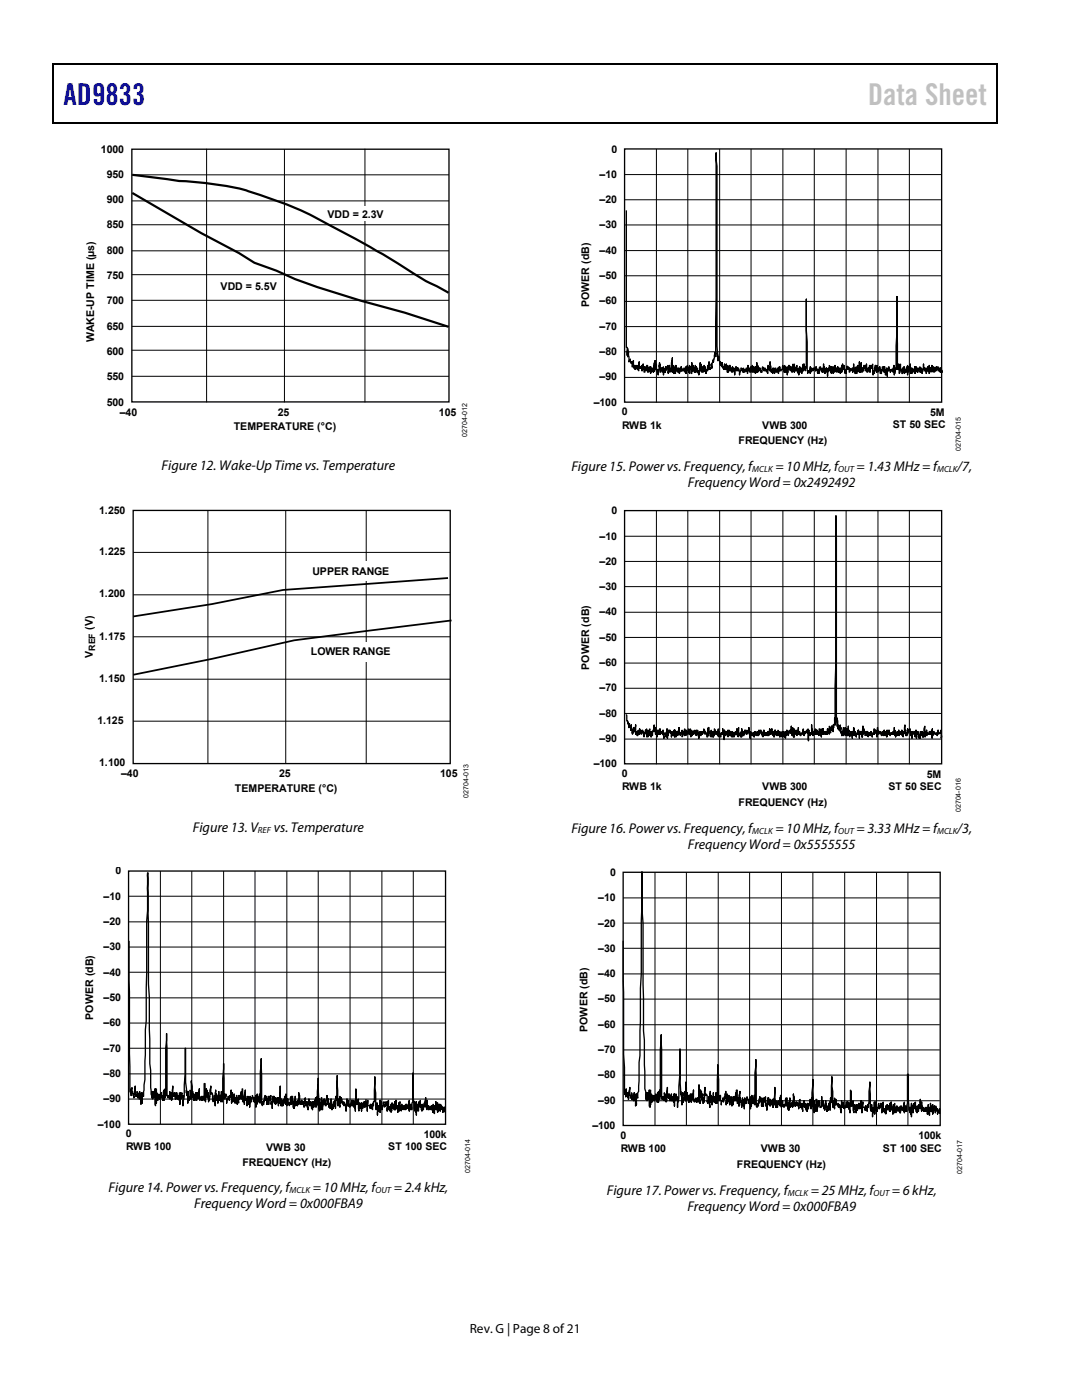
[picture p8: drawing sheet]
<svg xmlns="http://www.w3.org/2000/svg" width="216mm" height="279mm" viewBox="0 0 216 279" stroke-linecap="round" stroke-linejoin="round" font-family="sans-serif">
<path d="M10.5 12.7h.3v1h-.3zM10.5 12.7h.3v.3h-.3zM133.3 12.7h.3v.3h-.3zM198.8 12.7h.2v1h-.2zM198.8 12.7h.2v.3h-.2zM10.5 24.4h.3v.2h-.3zM133.1 24.4h.2v.2h-.2zM198.8 24.4h.2v.2h-.2z" fill="#000"/>
<path d="M10.7 13.7v10.7M10.8 12.8h122.5M133.6 12.8h65.2M198.9 13.7v10.7M10.8 24.5h188" fill="none" stroke="#000" stroke-width=".25"/>
<path d="M26.3 29.8h63.3v50.4h-63.3z" fill="none" stroke="#000" stroke-width=".26"/>
<path d="M26.3 34.9h63.3M41.2 29.7v50.6M56.8 29.8v50.5M72.8 29.7v50.6M26.3 59.9h63.3M26.3 54.8h63.3M26.3 50.1h63.3M26.3 44.9h63.3M26.3 40.1h63.3M26.3 75.1h63.3M26.3 69.9h63.3M26.3 65.1h63.3" fill="none" stroke="#000" stroke-width=".2"/>
<path d="M26.4 38.5l13.8 8 7.5 4 3.1 1.9 4.4 1.6 3.7 1.7 4.4 1.6 8.7 2.7 8.8 2.4 8.7 2.8" fill="none" stroke="#000" stroke-width=".44"/>
<path d="M42.9 50.5h2.6v4h-2.6z" fill="#fff"/>
<path d="M26.4 34.9l5 .6a64.1 64.1 0 0 0 8.9 1 49.3 49.3 0 0 1 15.1 3.6 94.9 94.9 0 0 1 14 6.7 197.2 197.2 0 0 1 15.8 9.4l4.3 2.2" fill="none" stroke="#000" stroke-width=".44"/>
<path d="M70.6 41.2h5.2v2.9h-5.2z" fill="#fff"/>
<path d="M26.6 101.9h63.2v50.5h-63.2z" fill="none" stroke="#000" stroke-width=".26"/>
<path d="M26.6 118.7h63.2M26.6 110.2h63.2M41.5 101.9v50.5M57 101.9v50.5M73.1 101.9v50.6M26.6 135.5h63.2M26.6 127.1h63.2M26.6 143.9h63.2" fill="none" stroke="#000" stroke-width=".2"/>
<g fill="#fff">
<path d="M71.7 128.1h2.4v3.9h-2.4z"/>
<path d="M71.7 112h2.4v4h-2.4z"/>
</g>
<path d="M89.4 115.4l-32.9 2.3-14.2 2.9-15.7 2.4M90.1 123.8l-31.4 4-16.4 3.7-15.7 3.2" fill="none" stroke="#000" stroke-width=".35"/>
<path d="M124.6 29.7h63.3v50.6h-63.3zM125 42v27.3h.2v1.6v-1.3v1.6l.2-1.1 .1 2.1 .1-.2h.2v-.3l.1 .7v-.2l.1 .2v-.2l.1 1h.2l.1-1.2 .1 1.5v-.6h.2v.8v-.5l.2-.3v.6l.1-.6v.6l.2-.6v.8l.1-.5v.5l.2 .3v-1.8v1.3h.3v-.3l.1 .3 .2-.6v1.1l.2-1.3v1l.2-.5v1.1h.2v-1.1l.1 .5v-.2h.2v.5v-1.1h.2l.1 1.4 .3-1.1v.8l.1-.5 .1 1v-1.3l.1 1.1 .2-.3v-.5l.3 .8 .1-1.9v1.9l.2-.6v-1.7l.1 1.7v-.8l.2-.2 .1 1.6h.1v-.6l.1 1.1 .3-2.4 .1 1.9h.2v-.8l.1 .2v-.2h.1l.1 .8v-.8l.2-.3v1.6l.1-1.1h.2v.6v-.8v.8l.1-1.1v.8v-.3h.2l.3-.8 .1 1.6 .1-1.6 .1 1.4 .3-.8 .1 .5v-1.6l.2-1v2.9v-1.1l.2-.3v1.6l.1-1 .2 .5v-.8l.1 1.3 .1-1.6v1.1h.1v-.5l.1 .5 .2-.5v.8l.1-.8 .2 1 .1-1v.5h.2v-.8l.1 .8v-.5l.2 .5v-.3l.1 .3h.2v-.5l.2 .2v.6l.2-1.1v1.3l.2-1 .1 .5v-1.1l.2 .8v.6v-.8l.2-.6v1.6l.1-1.3v.3h.2v-.3l.1 .3v1v-2.1l.2 1.6 .1-1.1 .2 1.1 .1-.5v.8v-.8l.1-.6v1.4l.1-.8 .1 .8v-1.1l.2 .5 .1-.2v.8l.2-.3v.5l.1-.5v.8l.1-1.3 .1 .5v-1.6l.2 1.6v-1.3l.1 .5v1.1l.1-1.1 .1 1.1 .1-.6v.3h.2v-1.1l.1 1.1v-.8h.2l.1 1.3 .1-.8h.1l.1 .3v-1.1l.2 .8 .1-1.5v1.3l.2 .2v-.2v.2v-.2h.2v-.8l.2 .8v-1.1l.2-.2 .1-.5v.5l.2-1.8 .2 .8 .1-40.7 .2 2.7v35.9l.1 2.9 .2-.8 .3 1.5 .1-.5v.7h.2v-.5v.8l.1-.8v.5l.3 .8 .2-1 .1 1v-.8h.1l.1 .8v-1l.2 1.6 .1-1.4 .1 1.4v-1.1l.2 .8v-1.1h.2v1.1l.1-.5h.2l.1 .8 .1-1.1 .1 .8 .1-.5 .2 1.3 .3-1.6 .1 .8v-.3l.1 .3v-.5l.2 .5v-.5l.2 .2 .1 1.1 .2-.8v-.5h.2l.3 .8 .1-.8 .1 .8h.1v-.6l.1 .3h.2l.1-.5 .2 1v-1.6l.1 1.1 .3-.5v.8h.3v-1.1l.2 1.1v-1.4l.2 1.4 .1-1.1 .1 .8v-.3l.2 .6v-1.1v1.3l.2-.8v.6l.1-1.9v1.1l.2 .8v-1.4l.1 1.1 .2-.5v.5l.1-.5 .2 .8 .1-.3v.3h.2l.1-1.1 .2 .8 .1-.5h.2v.5l.1-.3v.3h.2v-.3v.6l.2 .2v-1.6l.1 .8 .2-.2 .1 .5 .1-1.8 .1 1.8 .1-.3v.6l.2-.6 .1 .8v-1l.2 .2 .1-.2v1l.2-1 .1 .8h.3v-.6l.1-.2v.2l.1-.2v1l.2-1.3v.8l.1-.8 .1 .8h.2v-.3h.2l.1-.8v.8l.2-.5 .1 1.1 .1-1.4v1.4l.1-.3v-.8l.1 1.1v-.6l.2 .3 .1-.8v1.6l.3-1.9h.1v.8l.1-.5 .1 .8v-.8h.2l.1 1.1h.2v-1.6v1.3l.2-.5v.2l.1-1v1.6l.2-.8v.5l.1-.3 .1 .3v-.8l.1-.3v1.1l.3 .5v-1l.1 .2v1.1l.2-1.6 .1 .5v-.2v.8h.2v-.3l.1 .5v-1l.2-.3v.3l.1-.8v1.3l.2-1.3v.8l.2 .5v-.8l.1 .3 .1-.3v-13.5v6.3l.2 2.3 .1 6.2 .1-.5 .1 .3v-.3h.2v.3l.1-1.1v1.3l.1-.8v.6v-.6h.2v-.2v.5v-.3h.2v.3l.1-.5h.2v.2l.1-.2h.1v.5l.1-.8v.5l.1-.2 .3 1v-.8l.3 .8v-1l.1-.3 .2 .8h.2l.1-.5v.8l.1-.6 .1 .6v-1.6v.8l.2-.3 .1 .5v.8l.3-1 .1 .8v-.8l.1 .2v1.4l.1-1.4 .2 .3v-.5l.1 .5v-1.1l.2 .6v-.3v1.1l.2 .2 .1-1.3 .1 1.1 .2 .2 .1-1.3v1.1h.1l.1-1.4 .2 1.1 .1-.5v.8l.1-.6v.3h.2v-.8v1.1v-.6h.2v-.2v.5l.1 .3v-.6l.2 .8v-.8l.1 .3 .2-1.1v1.4v-1.4v1.1l.1-.3v-1l.2 1 .1-.8 .3 1.6 .1-.5v.5l.1-1v.2l.1-.1v-.7v.6l.2 .2 .1-.5 .2 .3v.8v-.8l.2 .5 .1-.3h.3v-.2l.1 .8 .1-.6v-1l.3 1.8 .1-1 .2-.3 .1 1.3 .1-1.6v1.1l.1-.3 .1 .3v-.5v.5l.2 .3v-2.1l.1 2.1h.1v-.6l.1 .6v-1.9v.8l.2 .8v-.5l.1 .8v-.8l.1 .5h.2v-1.1l.1 .6h.1v-.6l.1 1.1h.2v-1.3l.1 1.6h.2v-.8l.1 .5 .2-1.1 .1 1.4 .2-1.4 .1 .6v-.3l.1 .3 .1-.8 .1 2.1v-.5l.2 .2v-.5l.1 .5v-1l.2-.6v1.1v-1.1l.2 1.4 .1-1.4v.8l.2 .6 .1-.8v.2l.1-.2 .1 .5v-.8l.1 1.3 .2-.5 .1 .5v-.8h.2v-.5l.1 .8 .1-.8 .1 1.1 .1-1.1 .2 1.6 .1-1.1v.8l.2-1v1.6v-1.4l.2 .3v-.3l.1 .3v-.8l.4 1.1 .1-.6v.3v-.3l.1 .3h.2v-.3l.1 .6v-.8h.2v-.6l.1 1.9v-1.1v.8l.2-1 .1 .2 .2-14.5 .1 14.5v-.8l.2 .8v-1l.1 1.8 .2-.2 .1-1.6v.8l.2 .2 .1 .8h.1v-1l.1 .8 .2-1.1 .1 1.3 .1-.5v.3h.1v-.6l.1 .6v-.8l.2-.3v.8l.1-1.1v1.9l.2-1.6 .1 .8h.1v-.3l.1 .3v-1.3l.1 1.8v-1h.2l.1 1v-1l.2 .5v-.3v.3v-.3h.2v.6l.1-1.1 .1 1.3v-.8l.2-.5v.8l.1-.3 .1 .6v-.8l.1 .8v-.3l.3-.3 .2-.5v1.1l.1-.3v.3v-.8h.2l.1 1 .3-1v-.8v.5l.2 .5v-.2v.5l.1-.5 .2 1 .1-1h.2v.5l.1-.8v.5l.1 .3v-.8l.1 1.3v-1.6l.2 .8 .1-.2 .1 .8v-.8l.2 .2v-.8v1.1v-.3l.2 .6v-1.1l.1 .8 .2 .3v-.8l.1 .5 .1-.5v.5l.1-.8v.5l.1-.2v.2h.2l.1-.5v.8h.2v-.3l.1 .3v-.5h.1v.8l.1-.8 .3 .8v-.3M124.6 101.9h63.3v50.5h-63.3zM125 142.6l.1 1.3h.1v.5l.1-.3 .2 1.1 .1-.8v.5l.2 .3 .1-.3v.8l.1-1v.8h.1l.1 1v-.5v.3h.2v-1.1l.1 .8h.2v-.5v.5l.1-1.3v1.8l.2-.5 .1 .8h.2l.1-1.1v.8l.1-.2v.2l.1-1v1l.2-.2v-.6l.2 .3v.5l.2-.8v.3h.2l.1 1.1v-.8l.2 .2 .1-.8 .1 .6v-.6l.1-.2v1.6l.1-1.1 .2-.3v1.4l.1-.8 .2 .5 .1-1.3v.8v.2v-.5l.2 1.1v-1.1l.1 .5v-.5h.2v.8l.3-2.1v1.3h.2l.1-.8v1.3l.3-.8v1.4l.2-1.4v.8l.3-.5v.5l.1-1 .1 1v-.5l.2 .3v-.3l.2 .5 .1-.8 .2 1.6 .1-1 .2 .5 .1-.5v.8l.2-1.6 .1 1.8v-.8l.2-.2v.5l.1-1.1v.6l.1-.6 .1 .6 .1-.3v.3h.2v.8l.1-1.1v.5l.1 .3 .1-.5v.5l.2-1.1 .1 1.4 .1-1.4 .2 .6v.8l.1-1.1h.1v.5l.1-.5v.8l.2-.3v-.8l.1 .6v-1.1l.2 1.6 .4-1.1v1.4l.2-.3v-.8l.2 .5 .1-1v1.3l.1-.8v.5l.2 .3v-1.1l.1 .8h.2v-.5l.2-.5 .1 1 .2-.5v.3l.1-.8 .1 1.6v-1.1l.1-.3v1.1l.3-.8 .1 .5v-.5l.2-.3v.6l.1-.3v.5l.2 .3v-1.1l.1 .8 .2-.8 .3 1.6v-1l.1 .5v-.8l.3 .8v-.8l.2 .5 .1-.5v.5l.2-.5v-.5l.2 .2 .1 .8v-.5l.1 .3h.2v.8h.2v-1.6l.1 1.3v-1.6h.2v1.1l.2-.3v.8l.1 .3 .1-1.4v.8l.2 .6v-.8l.1-.3v.3v-.3h.2v1.1l.1-1.6 .2 .2 .1 .8v-.5h.2v.5l.1-.2 .1 .5 .1-1.3v1.6l.2-.3v-.8l.2 1.1h.2l.1-.8v.2v-.2h.1l.1 .2v-1l.3 2.1 .1-1.9 .1 1.1 .1-.8 .2 .5 .1-.5v.8l.2 .3v-1.4l.1 1.1v-.8l.1-.3v1.1h.2v-.8h.2l.1 1.1 .2-1.1v1.1v-.6l.2-.2 .1 .8v-.8l.1 .5v-.5l.2-.3 .1 .5 .1-1 .1 1.3 .2 .3 .1-1.9v1.6l.3-.3v-.2v.8h.2v-1.1l.1 1.1v-1.6l.3 .8v.5h.2v-.8v.5l.1-.8 .2 .6v-.6l.1 .8h.2v-.8l.1 .6h.1l.1-1.1 .3 2.1 .1-1.3v.8l.2-.5v.5h.2v-.5l.1 .2v-.2h.2v.8l.1-1.1v.8l.1-.8 .2 .8v-.5l.2-.3v.8l.1-.8v.5l.2-.5v.8l.1-1.1v.8v-.2v.2l.2-.2 .1-.6 .4 1.4v-.6l.2 .3v-1.1l.3 1.1v-.5h.2v.5l.1-.5h.1l.1 .5v-.8l.2 .8 .2-1.3v1l.1-.8 .1 .8 .2-1v.8l.1-.3v.3h.2v.5l.2-.8v1.1l.1-1.4v.8l.1-.8v.8l.2-.2v.5l.1-.8 .2 .8v-1.1l.1 .8 .2 .3v-.8l.1 1.1v-1.1l.2 .3 .1 .8v-.3h.1v-.8l.1 1.1 .2-.8 .1 .5v-.8l.1 1.1 .2-.8v1v-1.3l.2 .8 .1-1.1v.8l.2-.5 .1 .8 .1-.8 .1-.3 .1 .6 .2-.6v.6l.1-1.4 .2 1.9 .1-1.6 .1 1.9 .1-1.6 .1 1.6v-1.1l.2-.3 .1 .8v-.5l.2-.3v1.1v-.8l.2 .5 .1-1.3v1.1l.1 .2v-.5h.2l.1 .8h.1v-.5l.4 .2 .1-1v.8l.2 .5v-.8v.5l.2-.5 .1 .3 .2-.6 .1 .6v-.6l.1-.2 .1 2.4 .1-2.2 .2 1.1 .1-.5h.2l.1 .2v-1.8l.2 2.1 .1-.8 .2 .5 .1-.8 .1-.2v1l.1-.8v.6l.2 .2v-.8l.1 .8h.2v-.5l.1 .8 .1-1.3h.1v1l.1 .3v-1.1l.2 1.4 .1-1.6v1l.2-1v1v-1l.1 1v-.5l.2 .3v-.3l.1 .5v-.5l.2 .5v-.5l.1 .5 .1-.5v.5l.1-1 .4 1v-1.6l.2 .3v1.1v-.8l.2-.6v.6l.1-.6v.8l.2-.5 .1 .8v-1.3l.1 .5v-.5l.1-.3v-1l.1 1.3v-7.7l.2-5.3v-28.7l.1 40.1 .2 1.8v-1.5l.1 .5v1.6v-.8l.2 .2v.8l.1-.8 .2-.2v1.3l.1-.8v1.1l.2 .5v-.8v.8l.3-1.6 .1 1.6v-1.1l.2 .8 .1-1.3 .1 1.6 .1-1.3 .2 1.3 .1-.8v.8l.1-1.9v1.4l.2-.6v1.4l.2-.6v.3l.1-.8v.3h.2v-.3l.1 1.3v-1l.1 .5 .1-1.6 .1 1.6v-1.3l.3 1.3v-.3h.2v.6l.1-.8h.1l.1 .2v-.8l.3 1.6 .1-1.3v.3v-.3h.1v.5l.1-.5v.5l.3 .6 .1-2.2v1.6l.2-1 .1 .8v-.3h.1v.8l.1-.5 .2 .5v-.8l.1 .8v-.8h.2v1.1v-.8l.1 .2v-.2l.2 .2v-.2l.1 .5v-.5h.2v-.3l.2 1.1 .1-.8 .1 .2 .2-.2v-.8l.1 1 .2-.8v.3h.2l.1 1.1 .1-1.9v.8l.2-.3v.8l.1-.5h.1v.3l.1-.3 .3 .8v-.5l.2-.3v.5l.1-.2v.5l.2-1.1v1.1l.1-.3h.2v.3l.1-.8 .2 1.1v-1.4v1.1l.1-1.1 .2 .3v.5l.1-.8 .2 1.1 .1-.5h.1v.2l.1-.2 .1 .2 .2-.5 .1 .5 .2-1.3v1.6v-1.1l.2 .3v1.1l.4-1.1v.8l.1-.5h.1v-.6l.1 1.1v-.5l.2-.3v.5l.3-.5v.5l.1-.8v1.1v-.5l.2 .8 .1-1.1 .2 .3 .1-1.6v1.6l.1-.6v1.1l.1-.5v.5h.2l.1-.3v-1l.1 .8 .2-.6 .1 .3v-.5h.1l.1 1.3 .2-.8 .1 1.3 .1-1.3v.5h.1l.1-.5h.2l.1 1.1v-.8l.2-.6 .1 1.6v-1.3l.1 .5h.1l.1-.5v1.1l.2 .2v-.8l.1 .8v-.2v.2h.2v-1.3v.8l.2-.3v-.5l.1 .5v-.5l.1 1.1v-.6l.2-.2v.8l.1-1.6 .1-.6v2.2l.1-1.1h.2v.3l.1-.6v1.1l.1-.5 .2 .2v-.2v.2l.2-.5 .1 .5 .2-.5 .1 .5v-.5l.2-.3-.1 1.5 .1 .1v-1.8l.1 1.3 .2-.8 .3 .5v-.2l.1 .2h.2l.1-.2v.5l.2-1.1 .1 .8 .2-.2h.2v-.6l.1 1.6 .1-.5M25.7 173.8h63.2v50.6h-63.2zM124.3 174.1h63.3v50.5h-63.3zM25.7 187.8l.2 30 .2 .3v-.5l.1 1v-1.3l.2-.3v1.1v-.3l.3 1.3 .3-2.3 .1 2h.1l.1-1 .2 .3v1l.1-.7h.2l.1 .9v-1.5l.1 1 .1-.4v2l.1-2.3 .2 2v-2l.1 .5 .2 .2 .2-3.3 .1-10 .2-1.8 .2-29.5 .5 38.1 .2 1.3 .1 4.8 .1 .7 .1-1.3v1.5l.3-.2v-1.3l.1 .8 .1-.5v-.8l.1 3.4v-3.1l.2-.3v2.8l.1-2 .2 .3v1.2l.1-1 .1-.2 .1 .9v-.5l.3-.4v.7l.1-1 .2 1.5v-1l.2 .5v-1.3l.1 1.8v-2l.3 1.5v-1.8l.1 1.3v-9.4l.1-2.9 .1 12.3 .2 .5v-.5l.3 .5v-.5l.1 .7v-1.5l.1 .3 .1 1.2 .1-1.2v1.5l.2-.3 .1-2.5v1.6h.2v.2v-.5v.7l.2-.7 .1 1.2v-.9l.3 .7v-1l.1 1.2 .2-.7v.7l.2 .3 .1-1.5v2.3l.2-2.3 .1 1.2v-.9l.1-.3v1l.2-.5v2.1v-.8l.3-1.1 .1-4.4v-5.2l.1 6.8 .2 2.1v-.5l.1 1v-.5l.2 .5v1.5l.1-2.3v1.3l.1-.3v.8l.2-.8v-1.2l.2 .2v1.5l.1-3.6 .2 1.1v2v.3v-1.3l.3 1.8v-1.2l.2 1.2 .2-1.5v1.2l.1-.2v.5l.1-1.5v.5l.2 .5 .1-.3v.3l.2-1.8 .1 2.3 .2-.8 .1 .8 .2-.3v.3l.1-.8v.3l.1-.3 .1 .8v-3.3h.2l.1 3.6v-1.8l.2-.8v1.3l.1-1 .1 1.5 .1-1 .1 1.8v-1.1h.2v.8l.1-2 .2-.8v1.6v-.3h.2l.2 1.8 .2-.6 .1 .3v-1l.1 2.1 .1-3.1v2l.2-1.2v.7l.1 .5v-.5l.2 .5v.5l.1-1.5v.7v-1.5l.2 1.8v-.8l.3-.2v1.3l.1-2.1v1.5l.2 .6 .2-7.6 .1 6.8 .1 .2v-.9l.2 .4 .1-.4 .1 1.7 .1-.8h.2v-.5l.3 .8 .1-1v.5l.1-.3 .1-1.2 .1 2.5 .2-2 .1 1.8v-.8l.1-.3 .1 .5v-.9l.2 1.7v-1l.1 .5h.2l.1-1 .1 1.8v-1.1h.1v-.2l.1 1v-1.5l.2 .7v-.7l.1 .5h.2v-1.3v1.5h.2l.1-2v2.6l.1-1.1h.2l.1 1.6v-2l.1-.8v2l.1-.8v.8l.2-.3 .1 1.4v-1.4l.2-.5v1.3l.1-1v1.3l.2-.5v1l.1-2.1 .2 .8v-.5l.1 .2v.6l.2-1.3v.5h.2v.8l.2-.8v.8l.2 .2 .1-1.5v2.3l.1-1v.5l.1-2 .3 1.5v-.3v.3h.2l.1-1.5v1.7v-6.2l.2-2.6 .1 9.1 .2 .3v-.8l.1 .5h.1v-.8l.1 .3v-.8l.2-.5v1l.1-.8 .2 .3v-.3l.1 1.6 .1-1.1v1.1l.1-.8v-.8l.1 1.6 .2-1.6 .1 .8 .2-1v1.8l.2-.5v1.3l.2-2.4v.8l.2 .3v-1.1l.1 1.3v-.2h.1v.5l.1-1.3 .2 1v-.8l.1 .6v-.6l.2-.2v.2l.1-.2v1.6v-1.4v.6l.2-1.1v1.3l.1-3.3 .2 3.9v-1.4l.1 1.4h.2v-1.1v1.1v-.8l.2-.6 .2 .8v-1.3l.2 1.6 .1-2 .1 2.3v-1.4l.1 .3v-.3h.2v1.1l.1-.3 .2 .6 .1-1.6 .2-.3 .1 1.6v-1.6h.2v1.3l.1-.2v1l.1 .3 .1-1.6v1.6l.2-2.4 .1 1.9 .1-.8h.2v.5l.1-.8v1.1l.1-.6v.3l.1-2.3 .2 .5 .1 1.8v-.5h.2v.5v-.5v-.3v.5l.1-.5v.5h.2v-.2l.1 .5v-.5l.2 1v-1l.1 .2v-.8l.1-.2 .1 1.6v-.8h.2l.3 1.6v-1.6l.1 .5v-1.1l.2 1.4 .1-.8v.5l.2-.5 .1 1.3v-1.1h.2v1.4v-1.6l.2 1 .1-1 .1 .2 .2-1 .1 1.8v-.5l.1 .3 .1-1.9v1.6l.2-5.2 .1 6 .2 .5v-2.4l.1 1.6v-.8v1.4l.3-2.4v2.4h.2l.1-1.9 .1-.3v1.1l.1-1.1 .2 .3v1.1h.2v-.3h.2v-1.8l.1 1.8 .1-1.1 .1 1.6v-.5h.2v.3l.1-.3v.8v-1.1l.2-.8v1.4v-.8l.1 1.6 .2-.8 .1 .5v-.8l.2-.5v.8l.1-1.1v1.1l.1-.6v1.1l.1-2.4 .2 .8 .1-4.9 .1 6h.2v-1.1v.8v-1.1l.2 1.6v-2.1l.1 1.3 .2-1v1l.1-.8 .2 1.1 .2-.5v.8l.1-.6 .1 .6 .2-.3 .1 1.3 .1-2.4 .1 1.4v-.8l.2 .8 .1-1.1v1.1l.2 .2v-.5v.5l.3-1.3 .1 1.1 .2-1.1v1.1l.1-.8 .1-.3v1.3l.1-1v1l.2 .8 .1-4.4 .1 2.3h.2v.8v-.8l.2-.3 .1 2.4v-1l.2-.6 .1 1.1 .2-.8v1.3v-1.6l.1 1.1v-.8v.5l.2 .3v-1.1l.3 .8v-1l.1 1h.1l.1-1.6M124.3 187.8l.1 22.6 .2 2.7v5l.1 .3v-.6l.2 1.1 .1-1.6v1.1h.1v-.3l.3 1.3 .3-2.4 .1 2.1 .2-1 .1 1.3 .3-.8v1.1h.1v-1.6l.1 1 .2-.5v2.1l.1-2.3 .1 2.1v-2.1h.2l.1 .7v-1l.1-.3 .1-5.8 .2-1.3 .4-36.7 .3 31.7 .2 1.9 .1 9.7 .1 .5 .1 1.6v-.8l.2-.5v1.6l.1-.3h.2v-1.3l.1 .8v-1.3v3.1l.2 .3 .1-3.4v2.9l.2-2.1 .1 1.5 .2-1.3v.8h.2v.3v-.6l.2-.5v.8l.2-1 .2 1.5 .1-1.8v1l.2 .8v-2.1l.1 1.3 .2 .3v-1.8l.1 1.3v-9.5l.1-2.9 .2 12.9v-.5h.2l.1 .5v-.5v.5l.1 .3v-1.6l.3 1.6 .1-1.3v1.5l.2-.2 .1-2.7 .1 1.9 .1-.5v.7l.1-.7v.7l.2 .6v-1.1l.1 .8h.2v-1v1.3l.3-.8 .1 1v-1.5h.2v2.3l.1-2.3v1l.1 .3 .1-1.3v1l.3-.5v2.1v-.8l.3-1.1 .2-9.7v6.8l.1 2.2v-.6v.6l.2 .5v-.5l.1 .5v1.6l.2-2.4v1.8l.3-.8v-1.3l.2 .3v1.6l.1-3.7 .1 3.1 .1 .3v-1.3l.1 1.3v-.5l.2 1v-1.3l.1 1.3 .3-1.5v1.3l.1-.3v.5l.1-1.5 .1 1v-.3h.2v.3l.1-1.8v2.1h.1v.2l.1-.5 .3-.3v.8l.2-.2v.2l.1-.8v.3l.1-.3 .1 .8 .1-3.4v2.9l.2 .8 .1-2.6v1.3h.2v-1.1v1.6l.2-1 .1 1.8v-1.1h.2v.8l.2-2.9v1.6h.1v-.2l.3 .2 .1 1.6 .2-.5 .1 .2v-1l.1 2.1 .1-3.2v2.1l.2-.5v-.8l.2 1.9 .2-1.6v.8v-1.6l.2 1.8v-.8l.1-.2v.2v-.2h.2v1.3l.1-2.1v1.6l.1 .5 .2-7.7 .2 2.9v4l.1 .3v-1.1l.2 .5 .1-.5 .1 1.9 .1-.8h.2v-.6l.2 .8 .1-1v.5l.3-1.6 .1 2.7 .2-2.1 .1 1.8v-.8l.1-.3 .1 .6v-1.1l.2 1.9v-1.1l.2 .5v-1h.2v1.8v-1h.2v-.3l.1 1.1v-1.6l.2 .8v-.8l.1 .5h.2v-1.3l.1 1.6v-2.1h.2v2.6l.1-1.1h.2l.1 1.6v-2.1l.1-.8v2.1l.1-.8v.8l.2-.2 .1 1.3v-1.3l.2-.6-.1 1.2 .1 .2 .1-1.1v1.3l.2-.5v1.1l.1-2.2 .2 .8v-.5l.1 .3v.5l.1-1.3 .1 .5h.2v.8l.2-.8v.8l.2 .3 .1-1.6v2.4l.1-1.1v.5l.1-2.1 .3 1.6v-.3v.3h.2v-1.6l.1 1.9v-6.4l.2-2.6 .1 9.2 .2 .3v-.8l.1 .5h.1v-.8l.1 .3v-.8l.2-.5v1l.1-.8 .2 .3v-.3l.1 1.6v-1v1l.2-.8v-.8l.1 1.6 .2-1.6 .1 .8 .2-1v1.8l.2-.5v1.3l.2-2.4v.8l.2 .3v-1.1l.1 1.4v-.3h.1v.5l.1-1.3 .2 1.1v-.8l.1 .5v-.5l.2-.3v.3l.1-.3v1.6v-1.3v.5l.2-1.1v1.4l.1-3.5 .2 4v-1.3l.1 1.3h.1v-1.1l.1 1.1v-.8l.2-.5 .1 .8h.2v-1.4l.1 1.6 .1-2.1 .1 2.4v-1.3l.1 .2v-.2h.2v1l.1-.2 .2 .5v-.5v.2l.2-.5 .1-1.1 .1 1.6v-1.6h.2v1.4l.1-.3v1.1l.1 .2 .1-1.6v1.6l.2-2.4 .1 1.9 .2-.8 .1 .5v-.5l.1-.3v1.1l.1-.5v.2l.1-2.3 .2 .5 .1 1.8v-.5h.2v.5v-.8v.6l.2-.6v.6l.1-.3 .2 .5v-.5l.1 1.1v-1.1l.1 .3v-.8l.1-.3 .1 1.6v-.8h.2l.3 1.6v-1.6l.2 .5v-1l.1 1.3 .1-.8v.5l.2-.5 .1 1.3v-1h.1v1.3l.1-1.6 .2 1.1 .1-1.1 .2 .3 .1-1.1v1.3l.1 .6 .2-2.2v1.6l.2-5.3 .1 6.1 .2 .6v-2.4v1.6v-.8h.2v1.3l.1-2.4h.2l.1 2.4 .1-1.9 .1-.2v1l.1-1 .2 .2v1.1h.3l.1-.3v-1.8l.1 1.8 .1-1 .2 1.6v-.6l.1 .3 .1-.3v.8v-1l.2-.8v1.3v-.8l.2 .5v1.1l.1-.8 .2 .5 .1-1.3v.8l.1-1.1 .1 1.6 .1-2.4 .2 .8 .1-5 .2 6.1 .1-1.1 .1 .8v-1l.1 1.6v-2.2l.2 .6v.8l.1-1.1v1.1l.1-.8 .2 1 .2-.5v.8l.1-.5h.2l.2 1.6 .1-2.4v.8l.2 .5v-.8l.1 .8 .1-1.1v1.1l.2 .3v-.6v.6v-.3h.2l.1-1.1h.2v1.1l.1-1.1v1.1l.2-.5v.2v-.8v1.4l.1-1.1v1.1l.2 .8 .1-4.5 .2 .2 .1 2.9 .2-1v1.8l.2 .6 .1-1.6 .1 1 .2-.8v1.4v-1.6l.2 1 .1-1h.2l.1 .8v-1.1l.2 1.1v-1.1l.2 .8v-1.3l.1 1.3 .1-.5v1.6l.2-2.2v1.1h.3v.5h.2v-.8l.1 .8v-.5l.2-.3v1.1v-1.1l.1-.2v.5h.2l.1-.8 .2-4.2 .1 5.3 .1 .5 .1-1.3 .2 2.4 .1-1.9 .2 1.1 .1-2.2v2.4l.2-2.4 .3 1.9v-.5l.1-.3h.2v-.8v1.1h.2l.1-.6 .1 .3v-.8h.2l.1 1.9 .2-2.2v1.4h.2v.5l.1-.5v.8h.2v-.8l.1 1v-1.6v1.4v-1.1l.2 .5v-1v.5l.1-.3 .2 .3v-.3v.6l.2 .5v-1.6l.1 1.6 .2-.8v-1.1l.1 1.6h.2v-.5l.1 1.3 .1-1.8 .1 1.6 .1-1.9 .3 1.9 .2-1.4v.8v-.2l.2 .5 .2-.8 .2 1.1 .1-1.4v1.4l.1-.6v-.8l.3 .8 .1-.5v.5l.2 .3 .1-1.9v2.2l.1-1.1v.8l.1-1.1 .1 1.1h.2l.1-7.4h.2v7.1l.2 .3v-.8l.1 1.1v-1.1l.2 .3v1l.1-2.1v2.7l.1-2.2v1.1v-.5l.1-.3 .1 1.1v-1.6l.2-.3 .1 1.1v-1.1l.2-.3 .1 1.9h.1l.1 .3v-1.4l.1 1.1h.2l.1-1.3v.5l.1 .3 .1-1.9 .3 2.4v-1.9l.2 1.6v-.2l.1 .2 .1-.5v.8l.1-.5 .1 .5 .2-.5 .1 .5v-.8l.2 .8v-.8v1.3l.2-.8v-1l.1 1.8 .2 .3v-1.6l.2 .8v-1.6l.4 2.1v-1.8l.1 1.6 .3-1.4v.8l.1 .6 .1-1.4v.6l.1-.3v.5l.2 .3 .1-.5v1l.2-.5v.3v-.6l.2-.2v1M73 219.6l.2 1.1 .1-.6v1.6l.1-2.1v1.1h.4l.1 .5v-.8l.2 .8 .1-.8v.8l.1 .3v-1.1l.1-.3 .1 .6v-.8h.2l.1-5 .2 6 .1 .6v-.8l.1-.6 .1 2.4 .2-1.8 .1 1v-.8l.2-.2v-1.1v2.4l.1-2.4 .2 .5v-.2l.1 1.6v-.6l.3-.2v-.6l.1-.2 .1 1 .2-.5 .1 .3 .1-.8v.5h.2v1.3v-1.8l.2-.3 .1 1.9 .2-.6 .1 .8v-.8l.2 1.1v-1.6v1.3l.1-1.6v.6h.2v-.3l.1 .3v-.3l.2 1.1v-.8l.1 .8v-1.6l.1 1.6 .1-1.9v.8l.2 .8 .1-.5 .1 1.3 .2-.8v-1.1v1.6v-1.3l.2-.5 .1 1.6 .2 .2 .1-1.3 .2 1.1 .1-.8h.2l.1 .8v-.8l.2-.3v1.1l.1-1.1h.1l.1 .8 .2-.5 .1 .8 .1-1.9v2.1l.1-1v.8l.1-1.1 .3 1.1v-1.4l.2-.2 .1-5.8v5.2l.2 2.2v-1.6l.1 1.8v-1l.2 .2v1.1l.1-2.1v2.6l.2-2.1v1.1v-.8v1h.2v-1.6l.1-.2v.8l.2 .2 .1-1.3v1.3h.2v.6l.1 .2v-1.3l.3 1.1v-.8l.2-.6 .1 .8v-1l.1-.8 .1 1.8 .2 .6v-1.9l.1 1.6v-.3l.1 .3 .2-.5v.8v-.6l.2 .6 .1-.6 .2 .6v-.8l.1 .8v-.6l.1-.2v1.3l.1-1.6 .1 1.6 .2 .3v-1.6l.3 .8v-1.6l.2 1.6v-.8l.1 1.3v-1.9l.2 1.6 .2-1.3v.8l.1 .5 .1-1.3v.5l.2-.2 .1 .8v-.6h.2v1.1l.1-.8v.5h.1l.1-.8v1.1" fill="none" stroke="#000" stroke-width=".26"/>
<g fill="none" stroke="#000" stroke-width=".2">
<path d="M124.6 39.9h63.2M124.6 34.8h63.2M131 29.7v50.6M137.2 29.7v50.6M143.6 29.7v50.6M149.9 29.7v50.6M156.2 29.7v50.6M162.5 29.7v50.6M168.8 29.7v50.6M175.2 29.7v50.6M181.5 29.7v50.6M124.6 55h63.2"/>
<path d="M124.6 50h63.2M124.6 44.9h63.2M124.6 75.3h63.2M124.6 70.2h63.2M124.6 65.2h63.2M124.6 60.2h63.2M124.6 117.1h63.2M124.6 112h63.2M124.6 107h63.2M131 101.9v50.6M137.2 101.9v50.6M143.6 101.9v50.6"/>
<path d="M149.9 101.9v50.6M156.2 101.9v50.6M162.5 101.9v50.6M168.8 101.9v50.6M175.2 101.9v50.6M181.5 101.9v50.6M124.6 137.4h63.2M124.6 132.3h63.2M124.6 127.2h63.2M124.6 122.2h63.2M124.6 147.5h63.2M124.6 142.4h63.2"/>
<path d="M25.7 178.9h63.1M32 173.8v50.6M38.3 173.8v50.6M44.6 173.8v50.6M50.9 173.8v50.6M57.2 173.8v50.6M63.5 173.8v50.6M69.8 173.8v50.6M76.2 173.8v50.6M82.5 173.8v50.6M124.3 179.2h63.2M130.7 174.1v50.6"/>
<path d="M137 174.1v50.6M143.3 174.1v50.6M149.6 174.1v50.6M155.9 174.1v50.6M162.2 174.1v50.6M168.5 174.1v50.6M174.9 174.1v50.6M181.2 174.1v50.6M25.7 199.1h63.1M25.7 194h63.1M25.7 189h63.1M25.7 184h63.1"/>
<path d="M124.3 199.4h63.2M124.3 194.4h63.2M124.3 189.3h63.2M124.3 184.2h63.2M25.7 219.3h63.1M25.7 214.3h63.1M25.7 209.2h63.1M25.7 204.2h63.1M124.3 219.7h63.2M124.3 214.6h63.2M124.3 209.5h63.2M124.3 204.5h63.2"/>
</g>
<text font-size="6" fill="#00f" x="12.7" y="21">AD9833</text>
<text font-size="6" fill="#c0c0c0" x="173.2" y="21">Data Sheet</text>
<g font-size="2.8">
<text x="32.3" y="93.8">Figure 12. Wake-Up Time vs. Temperature</text>
<text x="114" y="94">Figure 15. Power vs. Frequency, f</text>
<text x="154.7" y="94">= 10 MHz, f</text>
<text x="170.9" y="94">= 1.43 MHz = f</text>
<text x="191.1" y="94">/7,</text>
<text x="137.2" y="97.2">Frequency Word = 0x2492492</text>
<text x="38.5" y="166">Figure 13. V</text>
<text x="54.6" y="166">vs. Temperature</text>
<text x="114" y="166.2">Figure 16. Power vs. Frequency, f</text>
<text x="154.7" y="166.2">= 10 MHz, f</text>
<text x="170.9" y="166.2">= 3.33 MHz = f</text>
<text x="191.1" y="166.2">/3,</text>
<text x="137.2" y="169.4">Frequency Word = 0x5555555</text>
<text x="21.7" y="237.9">Figure 14. Powervs. Frequency,f</text>
<text x="62.4" y="237.9">=10 MHz,f</text>
<text x="78.6" y="237.9">= 2.4 kHz,</text>
<text x="121.1" y="238.4">Figure 17. Powervs. Frequency,f</text>
<text x="161.8" y="238.4">=25 MHz,f</text>
<text x="178" y="238.4">= 6kHz,</text>
<text x="38.7" y="241.1">Frequency Word = 0x000FBA9</text>
<text x="137.2" y="241.6">Frequency Word = 0x000FBA9</text>
</g>
<text font-size="2.7" x="93.7" y="266">Rev. G | Page 8 of21</text>
<g font-size="2.1">
<text x="20.1" y="30.4">1000</text>
<text x="21.3" y="35.5">950</text>
<text x="119.7" y="35.5">–10</text>
<text x="122" y="30.4">0</text>
<text x="21.3" y="40.6">900</text>
<text x="119.7" y="40.5">–20</text>
<text x="21.3" y="45.6">850</text>
<text x="65.4" y="43.6">VDD = 2.3V</text>
<text x="119.7" y="45.6">–30</text>
<text x="21.3" y="50.6">800</text>
<text x="119.7" y="50.7">–40</text>
<text x="21.3" y="55.7">750</text>
<text x="44" y="57.9">VDD = 5.5V</text>
<text x="119.7" y="55.7">–50</text>
<text x="21.3" y="60.7">700</text>
<text x="21.3" y="65.8">650</text>
<text x="117.5" y="61.3" transform="rotate(-90 117.5 61.3)">POWER (dB)</text>
<text x="119.7" y="65.8">–70</text>
<text x="119.7" y="60.8">–60</text>
<text x="18.8" y="68.2" transform="rotate(-90 18.8 68.2)">WAKE-UP TIME (µs)</text>
<text x="21.3" y="70.8">600</text>
<text x="119.7" y="70.9">–80</text>
<text x="21.3" y="75.9">550</text>
<text x="119.7" y="75.9">–90</text>
<text x="21.3" y="80.9">500</text>
<text x="23.9" y="82.9">–40</text>
<text x="55.4" y="82.9">25</text>
<text x="87.6" y="82.9">105</text>
<text x="118.5" y="81">–100</text>
<text x="124.1" y="82.9">0</text>
<text x="185.6" y="83">5M</text>
<text x="46.6" y="85.9">TEMPERATURE (°C)</text>
<text x="124.2" y="85.5">RWB 1k</text>
<text x="147.3" y="88.7">FREQUENCY (Hz)</text>
<text x="152.1" y="85.6">VWB 300</text>
<text x="178.1" y="85.5">ST 50 SEC</text>
<text x="19.8" y="102.6">1.250</text>
<text x="119.7" y="107.7">–10</text>
<text x="122" y="102.6">0</text>
<text x="19.8" y="110.8">1.225</text>
<text x="119.7" y="112.7">–20</text>
<text x="19.8" y="119.2">1.200</text>
<text x="62.3" y="114.8">UPPER RANGE</text>
<text x="119.7" y="117.8">–30</text>
<text x="18.5" y="125.7" transform="rotate(-90 18.5 125.7)">(V)</text>
<text x="119.7" y="122.8">–40</text>
<text x="18.5" y="131.2" transform="rotate(-90 18.5 131.2)">V</text>
<text x="19.8" y="127.7">1.175</text>
<text x="62.1" y="130.7">LOWER RANGE</text>
<text x="119.7" y="127.9">–50</text>
<text x="19.8" y="136.1">1.150</text>
<text x="117.5" y="133.7" transform="rotate(-90 117.5 133.7)">POWER (dB)</text>
<text x="119.7" y="138">–70</text>
<text x="119.7" y="132.9">–60</text>
<text x="119.7" y="143">–80</text>
<text x="19.4" y="144.5">1.125</text>
<text x="119.7" y="148.1">–90</text>
<text x="19.8" y="153">1.100</text>
<text x="24.2" y="155.1">–40</text>
<text x="55.7" y="155.1">25</text>
<text x="87.8" y="155.1">105</text>
<text x="118.5" y="153.1">–100</text>
<text x="124.1" y="155.1">0</text>
<text x="184.9" y="155.2">5M</text>
<text x="46.9" y="158">TEMPERATURE (°C)</text>
<text x="124.2" y="157.7">RWB 1k</text>
<text x="147.3" y="160.9">FREQUENCY (Hz)</text>
<text x="152.1" y="157.8">VWB 300</text>
<text x="177.3" y="157.7">ST 50 SEC</text>
<text x="20.7" y="179.6">–10</text>
<text x="23" y="174.5">0</text>
<text x="119.4" y="179.9">–10</text>
<text x="121.7" y="174.8">0</text>
<text x="20.7" y="184.6">–20</text>
<text x="119.4" y="184.9">–20</text>
<text x="20.7" y="189.7">–30</text>
<text x="119.4" y="190">–30</text>
<text x="20.7" y="194.7">–40</text>
<text x="119.4" y="195">–40</text>
<text x="18.6" y="203.5" transform="rotate(-90 18.6 203.5)">POWER (dB)</text>
<text x="20.7" y="199.8">–50</text>
<text x="119.4" y="200.1">–50</text>
<text x="20.7" y="209.9">–70</text>
<text x="20.7" y="204.8">–60</text>
<text x="117.3" y="206" transform="rotate(-90 117.3 206)">POWER (dB)</text>
<text x="119.4" y="205.1">–60</text>
<text x="20.7" y="214.9">–80</text>
<text x="119.4" y="215.2">–80</text>
<text x="119.4" y="210.2">–70</text>
<text x="20.7" y="220">–90</text>
<text x="119.4" y="220.3">–90</text>
<text x="19.5" y="225">–100</text>
<text x="25.1" y="227">0</text>
<text x="84.5" y="227.1">100k</text>
<text x="118.2" y="225.3">–100</text>
<text x="123.8" y="227.3">0</text>
<text x="183.2" y="227.3">100k</text>
<text x="25.2" y="229.6">RWB 100</text>
<text x="48.4" y="232.8">FREQUENCY (Hz)</text>
<text x="53.1" y="229.6">VWB 30</text>
<text x="77.5" y="229.6">ST 100 SEC</text>
<text x="123.9" y="229.9">RWB 100</text>
<text x="147.1" y="233.1">FREQUENCY (Hz)</text>
<text x="151.8" y="229.9">VWB 30</text>
<text x="176.2" y="229.9">ST 100 SEC</text>
</g>
<g font-size="1.8">
<text x="150.1" y="94.2">MCLK</text>
<text x="167.3" y="94.2">OUT</text>
<text x="187" y="94.2">MCLK</text>
<text x="19" y="129.8" transform="rotate(-90 19 129.8)">REF</text>
<text x="51.5" y="166.2">REF</text>
<text x="150.1" y="166.4">MCLK</text>
<text x="167.3" y="166.4">OUT</text>
<text x="187" y="166.4">MCLK</text>
<text x="57.8" y="238.1">MCLK</text>
<text x="74.9" y="238.1">OUT</text>
<text x="157.2" y="238.6">MCLK</text>
<text x="174.3" y="238.6">OUT</text>
</g>
<g font-size="1.4">
<text x="93.2" y="87.1" transform="rotate(-90 93.2 87.1)">02704-012</text>
<text x="191.7" y="90" transform="rotate(-90 191.7 90)">02704-015</text>
<text x="93.5" y="159.3" transform="rotate(-90 93.5 159.3)">02704-013</text>
<text x="191.7" y="162.1" transform="rotate(-90 191.7 162.1)">02704-016</text>
<text x="93.8" y="234" transform="rotate(-90 93.8 234)">02704-014</text>
<text x="192" y="234.3" transform="rotate(-90 192 234.3)">02704-017</text>
</g>
</svg>
